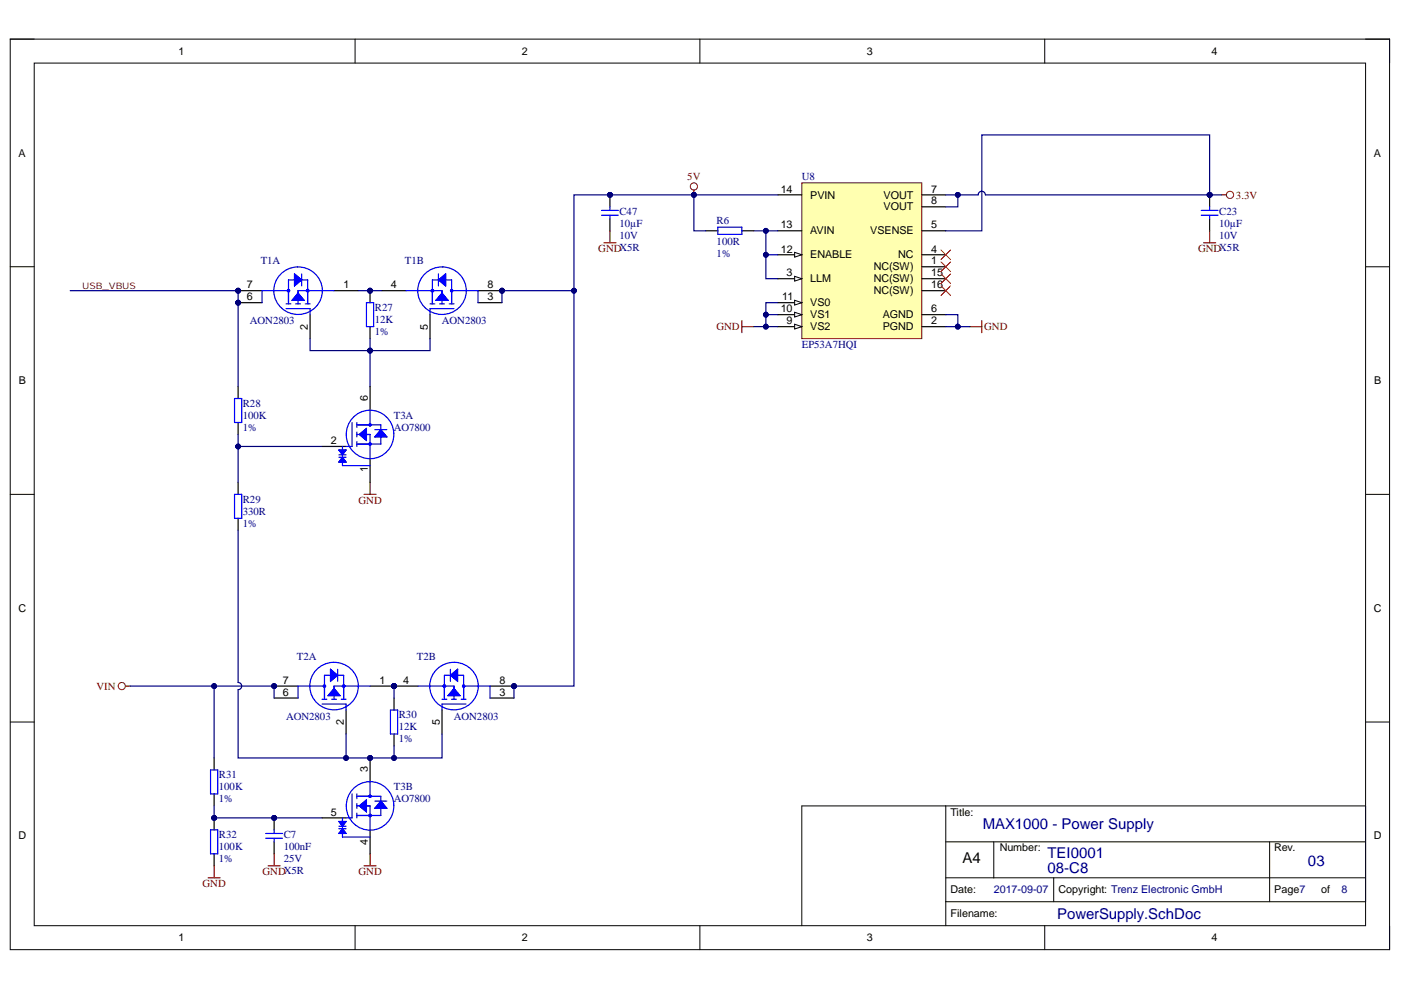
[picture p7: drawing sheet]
<svg xmlns="http://www.w3.org/2000/svg" width="297mm" height="210mm" viewBox="0 0 297 210" stroke-linecap="round" stroke-linejoin="round" font-family="sans-serif">
<path d="M2.2 8.3h292.4v193.1h-292.4z" fill="none" stroke="#000" stroke-width=".21"/>
<path d="M7.3 13.4h282.2v182.9h-282.2z" fill-rule="evenodd" fill="#fff"/>
<g fill="none" stroke="#000" stroke-width=".21">
<path d="M2.2 8.3h5.1M7.3 13.4h282.2v182.9h-282.2zM75.3 8.3v5.1M148.4 8.3v5.1M221.5 8.3v5.1M289.5 8.3h5.1v5.1M2.2 56.6h5.1M289.5 56.6h5.1M2.2 104.8h5.1M289.5 104.8h5.1M2.2 153.1h5.1M289.5 153.1h5.1"/>
<path d="M200.5 170.9v25.4M200.5 178.5h89M210.7 178.5v7.6M269.2 178.5v12.7M75.3 196.3v5.1M148.4 196.3v5.1M200.5 191.2h89v-20.3h-119.5v25.4M200.5 186.1h89M221.5 196.3v5.1M223.4 186.1v5.1M294.6 196.3v5.1"/>
</g>
<circle cx="260.8" cy="41.3" r=".76" fill="none" stroke="#800000" stroke-width=".21"/>
<path d="M259 41.3h1" fill="none" stroke="#800000" stroke-width=".25"/>
<circle cx="129.3" cy="41.3" r=".51" fill="#000080"/>
<circle cx="129.3" cy="41.3" r=".51" fill="none" stroke="#000080" stroke-width=".21"/>
<path d="M129.3 41.3v2.6" fill="none" stroke="#000" stroke-width=".25"/>
<circle cx="129.3" cy="41.3" r=".51" fill="#000080"/>
<circle cx="129.3" cy="41.3" r=".51" fill="none" stroke="#000080" stroke-width=".21"/>
<path d="M129.3 46.4v2.5" fill="none" stroke="#000" stroke-width=".25"/>
<path d="M127.5 45.6h3.6M127.5 44.6h3.6M129.3 43.9v.7M129.3 45.6v.8" fill="none" stroke="#00f" stroke-width=".25"/>
<path d="M128 51.5h2.6M129.3 48.9v2.6M147.1 40.3v1" fill="none" stroke="#800000" stroke-width=".25"/>
<circle cx="147.1" cy="39.5" r=".76" fill="none" stroke="#800000" stroke-width=".21"/>
<circle cx="147.1" cy="41.3" r=".51" fill="#000080"/>
<circle cx="147.1" cy="41.3" r=".51" fill="none" stroke="#000080" stroke-width=".21"/>
<path d="M170 38.8h25.4v33h-25.4z" fill-rule="evenodd" fill="#ffffb0"/>
<path d="M170 38.8h25.4v33h-25.4z" fill="none" stroke="#800000" stroke-width=".21"/>
<path d="M164.9 48.9h5.1M164.9 54h5.1M195.4 48.9h5.1M195.4 41.3h5.1M195.4 43.9h5.1M195.4 69.3h5.1M195.4 66.7h5.1" fill="none" stroke="#000" stroke-width=".25"/>
<path d="M168.5 53.5l1.5 .5-1.5 .5z" fill="#f8fcff"/>
<path d="M168.5 53.5l1.5 .5-1.5 .5z" fill="none" stroke="#000" stroke-width=".21"/>
<path d="M164.9 41.3h5.1M164.9 59.1h5.1M195.4 56.6h5.1" fill="none" stroke="#000" stroke-width=".25"/>
<path d="M168.5 58.6l1.5 .5-1.5 .5z" fill="#f8fcff"/>
<path d="M168.5 58.6l1.5 .5-1.5 .5z" fill="none" stroke="#000" stroke-width=".21"/>
<path d="M164.9 64.2h5.1" fill="none" stroke="#000" stroke-width=".25"/>
<path d="M168.5 63.7l1.5 .5-1.5 .5z" fill="#f8fcff"/>
<path d="M168.5 63.7l1.5 .5-1.5 .5z" fill="none" stroke="#000" stroke-width=".21"/>
<path d="M164.9 66.7h5.1" fill="none" stroke="#000" stroke-width=".25"/>
<path d="M168.5 66.2l1.5 .5-1.5 .5z" fill="#f8fcff"/>
<path d="M168.5 66.2l1.5 .5-1.5 .5z" fill="none" stroke="#000" stroke-width=".21"/>
<path d="M164.9 69.3h5.1" fill="none" stroke="#000" stroke-width=".25"/>
<path d="M168.5 68.7l1.5 .6-1.5 .5z" fill="#f8fcff"/>
<path d="M168.5 68.7l1.5 .6-1.5 .5z" fill="none" stroke="#000" stroke-width=".21"/>
<path d="M195.4 54h5.1M195.4 59.1h5.1M195.4 61.6h5.1" fill="none" stroke="#000" stroke-width=".25"/>
<path d="M203.1 41.3v2.6h-2.6" fill="none" stroke="#000080" stroke-width=".25"/>
<circle cx="203.1" cy="41.3" r=".51" fill="#000080"/>
<circle cx="203.1" cy="41.3" r=".51" fill="none" stroke="#000080" stroke-width=".21"/>
<path d="M205.6 69.3h2.6M208.2 68v2.5" fill="none" stroke="#800000" stroke-width=".25"/>
<path d="M200.5 69.3h5.1" fill="none" stroke="#000080" stroke-width=".25"/>
<circle cx="203.1" cy="69.3" r=".51" fill="#000080"/>
<circle cx="203.1" cy="69.3" r=".51" fill="none" stroke="#000080" stroke-width=".21"/>
<path d="M200.5 66.7h2.6v2.6" fill="none" stroke="#000080" stroke-width=".25"/>
<circle cx="203.1" cy="69.3" r=".51" fill="#000080"/>
<circle cx="203.1" cy="69.3" r=".51" fill="none" stroke="#000080" stroke-width=".21"/>
<path d="M199.5 58.1l2 2M199.5 55.5l2 2.1M201.5 58.1l-2 2M201.5 55.5l-2 2.1M199.5 60.6l2 2.1M201.5 60.6l-2 2.1" fill="none" stroke="#f00" stroke-width=".21"/>
<path d="M157.3 68v2.5M157.3 69.3h2.5" fill="none" stroke="#800000" stroke-width=".25"/>
<path d="M159.8 69.3h5.1" fill="none" stroke="#000080" stroke-width=".25"/>
<circle cx="162.4" cy="69.3" r=".51" fill="#000080"/>
<circle cx="162.4" cy="69.3" r=".51" fill="none" stroke="#000080" stroke-width=".21"/>
<path d="M164.9 64.2h-2.5v5.1" fill="none" stroke="#000080" stroke-width=".25"/>
<circle cx="162.4" cy="66.7" r=".51" fill="#000080"/>
<circle cx="162.4" cy="66.7" r=".51" fill="none" stroke="#000080" stroke-width=".21"/>
<circle cx="162.4" cy="69.3" r=".51" fill="#000080"/>
<circle cx="162.4" cy="69.3" r=".51" fill="none" stroke="#000080" stroke-width=".21"/>
<path d="M162.4 66.7h2.5" fill="none" stroke="#000080" stroke-width=".25"/>
<circle cx="162.4" cy="66.7" r=".51" fill="#000080"/>
<circle cx="162.4" cy="66.7" r=".51" fill="none" stroke="#000080" stroke-width=".21"/>
<path d="M199.5 53l2 2M201.5 53l-2 2" fill="none" stroke="#f00" stroke-width=".21"/>
<path d="M256.5 41.3v-12.7h-48.3v20.3h-7.7" fill="none" stroke="#000080" stroke-width=".25"/>
<circle cx="256.5" cy="41.3" r=".51" fill="#000080"/>
<circle cx="256.5" cy="41.3" r=".51" fill="none" stroke="#000080" stroke-width=".21"/>
<path d="M164.9 48.9h-2.5v5.1h2.5" fill="none" stroke="#000080" stroke-width=".25"/>
<circle cx="162.4" cy="54" r=".51" fill="#000080"/>
<circle cx="162.4" cy="54" r=".51" fill="none" stroke="#000080" stroke-width=".21"/>
<circle cx="162.4" cy="48.9" r=".51" fill="#000080"/>
<circle cx="162.4" cy="48.9" r=".51" fill="none" stroke="#000080" stroke-width=".21"/>
<path d="M149.7 48.9h2.5M157.3 48.9h2.5" fill="none" stroke="#000" stroke-width=".25"/>
<path d="M152.2 48.2h5.1v1.5h-5.1z" fill="none" stroke="#00f" stroke-width=".25"/>
<path d="M159.8 48.9h2.6" fill="none" stroke="#000080" stroke-width=".25"/>
<circle cx="162.4" cy="48.9" r=".51" fill="#000080"/>
<circle cx="162.4" cy="48.9" r=".51" fill="none" stroke="#000080" stroke-width=".21"/>
<path d="M147.1 41.3v7.6h2.6" fill="none" stroke="#000080" stroke-width=".25"/>
<circle cx="147.1" cy="41.3" r=".51" fill="#000080"/>
<circle cx="147.1" cy="41.3" r=".51" fill="none" stroke="#000080" stroke-width=".21"/>
<circle cx="25.8" cy="145.5" r=".76" fill="none" stroke="#800000" stroke-width=".21"/>
<path d="M26.6 145.5h1M77.2 183.6h2.5M78.5 181v2.6" fill="none" stroke="#800000" stroke-width=".25"/>
<path d="M83.5 148v2.5M83.5 155.6v2.6" fill="none" stroke="#000" stroke-width=".25"/>
<path d="M82.8 150.5h1.5v5.1h-1.5z" fill="none" stroke="#00f" stroke-width=".25"/>
<circle cx="78.5" cy="61.6" r=".51" fill="#000080"/>
<circle cx="78.5" cy="61.6" r=".51" fill="none" stroke="#000080" stroke-width=".21"/>
<path d="M78.5 61.6v2.6M78.5 69.3v2.5" fill="none" stroke="#000" stroke-width=".25"/>
<circle cx="78.5" cy="61.6" r=".51" fill="#000080"/>
<circle cx="78.5" cy="61.6" r=".51" fill="none" stroke="#000080" stroke-width=".21"/>
<path d="M77.7 64.2h1.5v5.1h-1.5zM49.7 84.5h1.6v5.1h-1.6zM49.7 104.8h1.6v5.1h-1.6z" fill="none" stroke="#00f" stroke-width=".25"/>
<path d="M50.5 82v2.5M50.5 89.6v2.5M50.5 102.3v2.5M50.5 109.9v2.5" fill="none" stroke="#000" stroke-width=".25"/>
<circle cx="45.4" cy="173.4" r=".51" fill="#000080"/>
<circle cx="45.4" cy="173.4" r=".51" fill="none" stroke="#000080" stroke-width=".21"/>
<path d="M45.4 173.4v2.6" fill="none" stroke="#000" stroke-width=".25"/>
<circle cx="45.4" cy="173.4" r=".51" fill="#000080"/>
<circle cx="45.4" cy="173.4" r=".51" fill="none" stroke="#000080" stroke-width=".21"/>
<path d="M45.4 160.7v2.5M45.4 168.3v2.6M45.4 181v2.6" fill="none" stroke="#000" stroke-width=".25"/>
<path d="M44.6 176h1.6v5h-1.6zM44.6 163.2h1.6v5.1h-1.6z" fill="none" stroke="#00f" stroke-width=".25"/>
<path d="M77.2 104.8h2.5M78.5 102.3v2.5M44.1 186.1h2.6M45.4 183.6v2.5" fill="none" stroke="#800000" stroke-width=".25"/>
<path d="M45.4 170.9v2.5h22.9" fill="none" stroke="#000080" stroke-width=".25"/>
<circle cx="45.4" cy="173.4" r=".51" fill="#000080"/>
<circle cx="45.4" cy="173.4" r=".51" fill="none" stroke="#000080" stroke-width=".21"/>
<circle cx="58.1" cy="173.4" r=".51" fill="#000080"/>
<circle cx="58.1" cy="173.4" r=".51" fill="none" stroke="#000080" stroke-width=".21"/>
<path d="M50.5 92.1v10.2" fill="none" stroke="#000080" stroke-width=".25"/>
<circle cx="50.5" cy="94.7" r=".51" fill="#000080"/>
<circle cx="50.5" cy="94.7" r=".51" fill="none" stroke="#000080" stroke-width=".21"/>
<path d="M50.5 94.7h17.8" fill="none" stroke="#000080" stroke-width=".25"/>
<circle cx="50.5" cy="94.7" r=".51" fill="#000080"/>
<circle cx="50.5" cy="94.7" r=".51" fill="none" stroke="#000080" stroke-width=".21"/>
<circle cx="58.1" cy="173.4" r=".51" fill="#000080"/>
<circle cx="58.1" cy="173.4" r=".51" fill="none" stroke="#000080" stroke-width=".21"/>
<path d="M58.1 173.4v2.6M58.1 178.5v2.5" fill="none" stroke="#000" stroke-width=".25"/>
<circle cx="58.1" cy="173.4" r=".51" fill="#000080"/>
<circle cx="58.1" cy="173.4" r=".51" fill="none" stroke="#000080" stroke-width=".21"/>
<path d="M56.3 176.7h3.6M56.3 177.7h3.6M58.1 176v.7M58.1 177.7v.8" fill="none" stroke="#00f" stroke-width=".25"/>
<path d="M56.9 183.6h2.5M58.1 181v2.6" fill="none" stroke="#800000" stroke-width=".25"/>
<path d="M45.4 145.5v15.2" fill="none" stroke="#000080" stroke-width=".25"/>
<circle cx="45.4" cy="145.5" r=".51" fill="#000080"/>
<circle cx="45.4" cy="145.5" r=".51" fill="none" stroke="#000080" stroke-width=".21"/>
<path d="M78.5 71.8v10.2" fill="none" stroke="#000080" stroke-width=".25"/>
<circle cx="78.5" cy="74.3" r=".51" fill="#000080"/>
<circle cx="78.5" cy="74.3" r=".51" fill="none" stroke="#000080" stroke-width=".21"/>
<circle cx="78.5" cy="160.7" r=".51" fill="#000080"/>
<circle cx="78.5" cy="160.7" r=".51" fill="none" stroke="#000080" stroke-width=".21"/>
<path d="M68.3 173.4h5.1M78.5 160.7v5.1" fill="none" stroke="#000" stroke-width=".25"/>
<circle cx="78.5" cy="160.7" r=".51" fill="#000080"/>
<circle cx="78.5" cy="160.7" r=".51" fill="none" stroke="#000080" stroke-width=".21"/>
<path d="M78.5 176v5" fill="none" stroke="#000" stroke-width=".25"/>
<g fill="none" stroke="#00f" stroke-width=".25">
<path d="M74.6 168.3v5.1h-1.2M75.7 168.8h5l.1 4.1h-5.1M75.7 168.3v1M75.7 170.4v1M75.7 172.4v1M76.2 170.9l1.5-1.3v2.5zM77.2 170.9h1.3M83.5 170.7a5.1 5.1 0 0 0-5-4.9 5.1 5.1 0 0 0-5.2 4.7 5.1 5.1 0 0 0 4.4 5.5 5.1 5.1 0 0 0 5.8-5.3"/>
<circle cx="78.5" cy="168.8" r=".23"/>
<circle cx="78.5" cy="172.9" r=".25"/>
</g>
<path d="M78.5 165.8v3M78.5 170.9v5.1" fill="none" stroke="#0000bf" stroke-width=".25"/>
<path d="M76.2 170.9l1.5-1.3v2.5z" fill="#00f"/>
<path d="M76.2 170.9l1.5-1.3v2.5z" fill="none" stroke="#00f" stroke-width=".21"/>
<path d="M75.7 170.9h2.8M79.5 169.9h2.5M80.7 169.9l1.3 1.5h-2.5z" fill="none" stroke="#00f" stroke-width=".25"/>
<path d="M80.7 169.9l1.3 1.5h-2.5z" fill="#00f"/>
<path d="M80.7 169.9l1.3 1.5h-2.5z" fill="none" stroke="#00f" stroke-width=".21"/>
<path d="M71.8 174.2h1.6l-.8 1M71.8 175.2h1.6M72.6 173.4v4.1h5.9" fill="none" stroke="#00f" stroke-width=".25"/>
<path d="M71.8 174.2h1.6l-.8 1z" fill="#00f"/>
<path d="M71.8 174.2h1.6l-.8 1z" fill="none" stroke="#00f" stroke-width=".21"/>
<path d="M71.8 174.2l.8 1M71.8 175.7h1.6M72.6 175.7l-.8 1h1.6" fill="none" stroke="#00f" stroke-width=".25"/>
<path d="M72.6 175.7l.8 1h-1.6z" fill="#00f"/>
<path d="M72.6 175.7l.8 1h-1.6z" fill="none" stroke="#00f" stroke-width=".21"/>
<g fill="none" stroke="#00f" stroke-width=".25">
<path d="M74.6 89.6v5.1h-1.2M75.7 90.1h5v4.1h-5M75.7 89.6v1M75.7 91.6v1M75.7 93.6v1.1M76.2 92.1l1.5-1.3v2.6zM77.2 92.1h1.3M83.5 91.9a5.1 5.1 0 0 0-5.3-4.8 5.1 5.1 0 0 0-4.9 5.3 5.1 5.1 0 0 0 5.4 4.9 5.1 5.1 0 0 0 4.8-5.3M72.6 175.7l.8 1"/>
<circle cx="78.5" cy="90.1" r=".23"/>
<circle cx="78.5" cy="94.2" r=".25"/>
</g>
<path d="M68.3 94.7h5.1M78.5 82v5M78.5 97.2v5.1" fill="none" stroke="#000" stroke-width=".25"/>
<path d="M78.5 87v3.1M78.5 92.1v5.1" fill="none" stroke="#0000bf" stroke-width=".25"/>
<path d="M76.2 92.1l1.5-1.3v2.6z" fill="#00f"/>
<path d="M76.2 92.1l1.5-1.3v2.6z" fill="none" stroke="#00f" stroke-width=".21"/>
<path d="M75.7 92.1h2.8M79.5 91.1h2.5M80.7 91.1l1.3 1.5h-2.5z" fill="none" stroke="#00f" stroke-width=".25"/>
<path d="M80.7 91.1l1.3 1.5h-2.5z" fill="#00f"/>
<path d="M80.7 91.1l1.3 1.5h-2.5z" fill="none" stroke="#00f" stroke-width=".21"/>
<path d="M71.8 95.4h1.6l-.8 1M71.8 96.4h1.6M72.6 94.7v4h5.9" fill="none" stroke="#00f" stroke-width=".25"/>
<path d="M71.8 95.4h1.6l-.8 1z" fill="#00f"/>
<path d="M71.8 95.4h1.6l-.8 1z" fill="none" stroke="#00f" stroke-width=".21"/>
<path d="M71.8 95.4l.8 1M71.8 96.9h1.6M72.6 96.9l-.8 1.1h1.6" fill="none" stroke="#00f" stroke-width=".25"/>
<path d="M72.6 96.9l.8 1.1h-1.6z" fill="#00f"/>
<path d="M72.6 96.9l.8 1.1h-1.6z" fill="none" stroke="#00f" stroke-width=".21"/>
<path d="M72.6 96.9l.8 1.1" fill="none" stroke="#00f" stroke-width=".25"/>
<circle cx="83.5" cy="145.5" r=".51" fill="#000080"/>
<circle cx="83.5" cy="145.5" r=".51" fill="none" stroke="#000080" stroke-width=".21"/>
<circle cx="58.1" cy="145.5" r=".51" fill="#000080"/>
<circle cx="58.1" cy="145.5" r=".51" fill="none" stroke="#000080" stroke-width=".21"/>
<path d="M58.1 148h5.1M78.5 145.5h5" fill="none" stroke="#000" stroke-width=".25"/>
<circle cx="83.5" cy="145.5" r=".51" fill="#000080"/>
<circle cx="83.5" cy="145.5" r=".51" fill="none" stroke="#000080" stroke-width=".21"/>
<path d="M73.4 150.5v5.1" fill="none" stroke="#000" stroke-width=".25"/>
<g fill="none" stroke="#00f" stroke-width=".25">
<path d="M65.7 145.5h3.1M68.3 149.3h5.1v1.2M68.3 148.3h1M68.8 148.3v-5.1h4.1v5.1M70.3 148.3h1M70.8 145.5v1.2M70.8 146l1.3 1.5h-2.5zM72.4 148.3h1"/>
<circle cx="68.8" cy="145.5" r=".23"/>
<circle cx="70.8" cy="145.5" r="5.1"/>
<circle cx="72.9" cy="145.5" r=".25"/>
</g>
<path d="M70.8 146l1.3 1.5h-2.5z" fill="#00f"/>
<path d="M70.8 146l1.3 1.5h-2.5z" fill="none" stroke="#00f" stroke-width=".21"/>
<path d="M70.1 141.9l1.5 1.3-1.5 1.2zM71.6 141.9v2.5M75.9 145.5h-5.1v2.8" fill="none" stroke="#00f" stroke-width=".25"/>
<path d="M70.1 141.9l1.5 1.3-1.5 1.2z" fill="#00f"/>
<path d="M70.1 141.9l1.5 1.3-1.5 1.2z" fill="none" stroke="#00f" stroke-width=".21"/>
<path d="M58.1 145.5h5.1" fill="none" stroke="#000" stroke-width=".25"/>
<circle cx="58.1" cy="145.5" r=".51" fill="#000080"/>
<circle cx="58.1" cy="145.5" r=".51" fill="none" stroke="#000080" stroke-width=".21"/>
<path d="M65.7 145.5h-2.5v2.5M75.9 145.5h2.6" fill="none" stroke="#00f" stroke-width=".25"/>
<circle cx="109" cy="145.5" r=".51" fill="#000080"/>
<circle cx="109" cy="145.5" r=".51" fill="none" stroke="#000080" stroke-width=".21"/>
<circle cx="83.5" cy="145.5" r=".51" fill="#000080"/>
<circle cx="83.5" cy="145.5" r=".51" fill="none" stroke="#000080" stroke-width=".21"/>
<g fill="none" stroke="#00f" stroke-width=".25">
<path d="M93.7 148.3h1M94.2 148.3v-5.1h4.1v5.1M95.8 148.3h1M96.3 145.5v1.2M96.3 146l1.2 1.5h-2.5zM96.4 140.4a5.1 5.1 0 0 0-4.8 7.2 5.1 5.1 0 0 0 8.5 1.2 5 5 0 0 0 .9-5.3 5 5 0 0 0-4.5-3.1M97.8 148.3h1M98.3 145.5h3M98.8 149.3h-5.1v1.2"/>
<circle cx="94.2" cy="145.5" r=".25"/>
<circle cx="98.3" cy="145.5" r=".23"/>
</g>
<path d="M96.3 146l1.2 1.5h-2.5z" fill="#00f"/>
<path d="M96.3 146l1.2 1.5h-2.5z" fill="none" stroke="#00f" stroke-width=".21"/>
<path d="M91.2 145.5h5.1v2.8M95.5 143.2l1.5-1.3v2.5zM95.5 141.9v2.5" fill="none" stroke="#00f" stroke-width=".25"/>
<path d="M95.5 143.2l1.5-1.3v2.5z" fill="#00f"/>
<path d="M95.5 143.2l1.5-1.3v2.5z" fill="none" stroke="#00f" stroke-width=".21"/>
<path d="M103.9 145.5h5.1" fill="none" stroke="#000" stroke-width=".25"/>
<circle cx="109" cy="145.5" r=".51" fill="#000080"/>
<circle cx="109" cy="145.5" r=".51" fill="none" stroke="#000080" stroke-width=".21"/>
<path d="M83.5 145.5h5.1M103.9 148h5.1" fill="none" stroke="#000" stroke-width=".25"/>
<path d="M101.3 145.5h2.6v2.5" fill="none" stroke="#00f" stroke-width=".25"/>
<circle cx="83.5" cy="145.5" r=".51" fill="#000080"/>
<circle cx="83.5" cy="145.5" r=".51" fill="none" stroke="#000080" stroke-width=".21"/>
<path d="M93.7 150.5v5.1" fill="none" stroke="#000" stroke-width=".25"/>
<path d="M88.6 145.5h2.6" fill="none" stroke="#00f" stroke-width=".25"/>
<circle cx="50.5" cy="64.2" r=".51" fill="#000080"/>
<circle cx="50.5" cy="64.2" r=".51" fill="none" stroke="#000080" stroke-width=".21"/>
<circle cx="50.5" cy="61.6" r=".51" fill="#000080"/>
<circle cx="50.5" cy="61.6" r=".51" fill="none" stroke="#000080" stroke-width=".21"/>
<path d="M50.5 64.2h5.1" fill="none" stroke="#000" stroke-width=".25"/>
<circle cx="50.5" cy="64.2" r=".51" fill="#000080"/>
<circle cx="50.5" cy="64.2" r=".51" fill="none" stroke="#000080" stroke-width=".21"/>
<path d="M65.7 66.7v5.1M70.8 61.6h5.1" fill="none" stroke="#000" stroke-width=".25"/>
<g fill="none" stroke="#00f" stroke-width=".25">
<path d="M63.1 56.6a5.1 5.1 0 0 1 4.8 7.1 5.1 5.1 0 0 1-8.5 1.3 5 5 0 0 1-.9-5.4 5 5 0 0 1 4.5-3M58.1 61.6h3.1M60.7 65.4h5v1.3M60.7 64.4h1M61.2 64.4v-5.1h4v5.1M62.7 64.4h1M63.2 61.6v1.3M63.2 62.1l1.3 1.6h-2.6zM64.7 64.4h1"/>
<circle cx="61.2" cy="61.6" r=".23"/>
<circle cx="65.2" cy="61.6" r=".25"/>
</g>
<path d="M63.2 62.1l1.3 1.6h-2.6z" fill="#00f"/>
<path d="M63.2 62.1l1.3 1.6h-2.6z" fill="none" stroke="#00f" stroke-width=".21"/>
<path d="M62.4 58.1l1.6 1.2-1.6 1.3zM64 58.1v2.5M68.3 61.6h-5.1v2.8" fill="none" stroke="#00f" stroke-width=".25"/>
<path d="M62.4 58.1l1.6 1.2-1.6 1.3z" fill="#00f"/>
<path d="M62.4 58.1l1.6 1.2-1.6 1.3z" fill="none" stroke="#00f" stroke-width=".21"/>
<path d="M50.5 61.6h5.1" fill="none" stroke="#000" stroke-width=".25"/>
<circle cx="50.5" cy="61.6" r=".51" fill="#000080"/>
<circle cx="50.5" cy="61.6" r=".51" fill="none" stroke="#000080" stroke-width=".21"/>
<path d="M58.1 61.6h-2.5v2.6M68.3 61.6h2.5" fill="none" stroke="#00f" stroke-width=".25"/>
<circle cx="106.4" cy="61.6" r=".51" fill="#000080"/>
<circle cx="106.4" cy="61.6" r=".51" fill="none" stroke="#000080" stroke-width=".21"/>
<g fill="none" stroke="#00f" stroke-width=".25">
<path d="M93.9 56.6a5.1 5.1 0 0 0-4.9 7.1 5.1 5.1 0 0 0 8.6 1.3 5 5 0 0 0 .8-5.4 5 5 0 0 0-4.5-3M91.2 64.4h1M91.7 64.4v-5h4.1v5M93.2 64.4h1M93.7 61.6v1.3M93.7 62.1l1.3 1.6h-2.6zM95.2 64.4h1.1M95.8 61.6h3M96.3 65.4h-5.1v1.3"/>
<circle cx="91.7" cy="61.6" r=".25"/>
<circle cx="95.7" cy="61.6" r=".23"/>
<circle cx="95.8" cy="61.6" r=".23"/>
</g>
<path d="M93.7 62.1l1.3 1.6h-2.6z" fill="#00f"/>
<path d="M93.7 62.1l1.3 1.6h-2.6z" fill="none" stroke="#00f" stroke-width=".21"/>
<path d="M93 59.4l1.5-1.3v2.5zM93 58.1v2.5M88.6 61.6h5.1v2.8" fill="none" stroke="#00f" stroke-width=".25"/>
<path d="M93 59.4l1.5-1.3v2.5z" fill="#00f"/>
<path d="M93 59.4l1.5-1.3v2.5z" fill="none" stroke="#00f" stroke-width=".21"/>
<path d="M101.3 61.6h5.1" fill="none" stroke="#000" stroke-width=".25"/>
<circle cx="106.4" cy="61.6" r=".51" fill="#000080"/>
<circle cx="106.4" cy="61.6" r=".51" fill="none" stroke="#000080" stroke-width=".21"/>
<path d="M81 61.6h5.1M91.2 66.7v5.1M101.3 64.2h5.1" fill="none" stroke="#000" stroke-width=".25"/>
<path d="M86.1 61.6h2.5M98.8 61.6h2.5v2.6" fill="none" stroke="#00f" stroke-width=".25"/>
<path d="M27.6 145.5h30.5v2.5" fill="none" stroke="#000080" stroke-width=".25"/>
<circle cx="58.1" cy="145.5" r=".51" fill="#000080"/>
<circle cx="58.1" cy="145.5" r=".51" fill="none" stroke="#000080" stroke-width=".21"/>
<circle cx="45.4" cy="145.5" r=".51" fill="#000080"/>
<circle cx="45.4" cy="145.5" r=".51" fill="none" stroke="#000080" stroke-width=".21"/>
<path d="M73.4 155.6v5.1" fill="none" stroke="#000080" stroke-width=".25"/>
<circle cx="73.4" cy="160.7" r=".51" fill="#000080"/>
<circle cx="73.4" cy="160.7" r=".51" fill="none" stroke="#000080" stroke-width=".21"/>
<path d="M50.5 112.4v32.3a.76 .76 0 0 1 .8 .8 .76 .76 0 0 1-.8 .7v14.5h33v-2.5" fill="none" stroke="#000080" stroke-width=".25"/>
<circle cx="73.4" cy="160.7" r=".51" fill="#000080"/>
<circle cx="73.4" cy="160.7" r=".51" fill="none" stroke="#000080" stroke-width=".21"/>
<circle cx="78.5" cy="160.7" r=".51" fill="#000080"/>
<circle cx="78.5" cy="160.7" r=".51" fill="none" stroke="#000080" stroke-width=".21"/>
<circle cx="83.5" cy="160.7" r=".51" fill="#000080"/>
<circle cx="83.5" cy="160.7" r=".51" fill="none" stroke="#000080" stroke-width=".21"/>
<path d="M83.5 145.5v2.5" fill="none" stroke="#000080" stroke-width=".25"/>
<circle cx="83.5" cy="145.5" r=".51" fill="#000080"/>
<circle cx="83.5" cy="145.5" r=".51" fill="none" stroke="#000080" stroke-width=".21"/>
<path d="M93.7 155.6v5.1h-10.2" fill="none" stroke="#000080" stroke-width=".25"/>
<circle cx="83.5" cy="160.7" r=".51" fill="#000080"/>
<circle cx="83.5" cy="160.7" r=".51" fill="none" stroke="#000080" stroke-width=".21"/>
<path d="M164.9 41.3h-43.2v104.2h-12.7v2.5" fill="none" stroke="#000080" stroke-width=".25"/>
<circle cx="109" cy="145.5" r=".51" fill="#000080"/>
<circle cx="109" cy="145.5" r=".51" fill="none" stroke="#000080" stroke-width=".21"/>
<circle cx="121.7" cy="61.6" r=".51" fill="#000080"/>
<circle cx="121.7" cy="61.6" r=".51" fill="none" stroke="#000080" stroke-width=".21"/>
<circle cx="129.3" cy="41.3" r=".51" fill="#000080"/>
<circle cx="129.3" cy="41.3" r=".51" fill="none" stroke="#000080" stroke-width=".21"/>
<circle cx="147.1" cy="41.3" r=".51" fill="#000080"/>
<circle cx="147.1" cy="41.3" r=".51" fill="none" stroke="#000080" stroke-width=".21"/>
<path d="M75.9 61.6h5.1" fill="none" stroke="#000080" stroke-width=".25"/>
<circle cx="78.5" cy="61.6" r=".51" fill="#000080"/>
<circle cx="78.5" cy="61.6" r=".51" fill="none" stroke="#000080" stroke-width=".21"/>
<path d="M121.7 61.6h-15.3v2.6" fill="none" stroke="#000080" stroke-width=".25"/>
<circle cx="106.4" cy="61.6" r=".51" fill="#000080"/>
<circle cx="106.4" cy="61.6" r=".51" fill="none" stroke="#000080" stroke-width=".21"/>
<circle cx="121.7" cy="61.6" r=".51" fill="#000080"/>
<circle cx="121.7" cy="61.6" r=".51" fill="none" stroke="#000080" stroke-width=".21"/>
<path d="M91.2 71.8v2.5h-12.7" fill="none" stroke="#000080" stroke-width=".25"/>
<circle cx="78.5" cy="74.3" r=".51" fill="#000080"/>
<circle cx="78.5" cy="74.3" r=".51" fill="none" stroke="#000080" stroke-width=".21"/>
<path d="M65.7 71.8v2.5h12.8" fill="none" stroke="#000080" stroke-width=".25"/>
<circle cx="78.5" cy="74.3" r=".51" fill="#000080"/>
<circle cx="78.5" cy="74.3" r=".51" fill="none" stroke="#000080" stroke-width=".21"/>
<path d="M14.9 61.6h35.6v20.4" fill="none" stroke="#000080" stroke-width=".25"/>
<circle cx="50.5" cy="61.6" r=".51" fill="#000080"/>
<circle cx="50.5" cy="61.6" r=".51" fill="none" stroke="#000080" stroke-width=".21"/>
<circle cx="50.5" cy="64.2" r=".51" fill="#000080"/>
<circle cx="50.5" cy="64.2" r=".51" fill="none" stroke="#000080" stroke-width=".21"/>
<path d="M162.4 54v5.1h2.5" fill="none" stroke="#000080" stroke-width=".25"/>
<circle cx="162.4" cy="54" r=".51" fill="#000080"/>
<circle cx="162.4" cy="54" r=".51" fill="none" stroke="#000080" stroke-width=".21"/>
<circle cx="256.5" cy="41.3" r=".51" fill="#000080"/>
<circle cx="256.5" cy="41.3" r=".51" fill="none" stroke="#000080" stroke-width=".21"/>
<path d="M256.5 41.3v2.6" fill="none" stroke="#000" stroke-width=".25"/>
<circle cx="256.5" cy="41.3" r=".51" fill="#000080"/>
<circle cx="256.5" cy="41.3" r=".51" fill="none" stroke="#000080" stroke-width=".21"/>
<path d="M256.5 46.4v2.5" fill="none" stroke="#000" stroke-width=".25"/>
<path d="M254.7 45.6h3.6M254.7 44.6h3.6M256.5 43.9v.7M256.5 45.6v.8" fill="none" stroke="#00f" stroke-width=".25"/>
<path d="M200.5 41.3h6.9a.77 .77 0 0 1 .8-.7 .77 .77 0 0 1 .7 .7h50.1" fill="none" stroke="#000080" stroke-width=".25"/>
<circle cx="256.5" cy="41.3" r=".51" fill="#000080"/>
<circle cx="256.5" cy="41.3" r=".51" fill="none" stroke="#000080" stroke-width=".21"/>
<circle cx="203.1" cy="41.3" r=".51" fill="#000080"/>
<circle cx="203.1" cy="41.3" r=".51" fill="none" stroke="#000080" stroke-width=".21"/>
<path d="M255.2 51.5h2.5M256.5 48.9v2.6" fill="none" stroke="#800000" stroke-width=".25"/>
<g font-size="3.2" fill="#000080">
<text x="208.4" y="175.8">MAX1000 - Power Supply</text>
<text x="222.1" y="185.2">08-C8</text>
<text x="222.1" y="181.9">TEI0001</text>
<text x="277.3" y="183.6">03</text>
<text x="224.1" y="194.8">PowerSupply.SchDoc</text>
</g>
<text font-size="3.2" x="204.1" y="182.9">A4</text>
<g font-size="2.3">
<text x="37.9" y="11.6">1</text>
<text x="110.7" y="11.6">2</text>
<text x="183.8" y="11.6">3</text>
<text x="256.9" y="11.6">4</text>
<text x="3.9" y="33.2">A</text>
<text x="291.3" y="33.2">A</text>
<text x="165.5" y="40.8">14</text>
<text x="197.5" y="40.8">7</text>
<text x="171.8" y="42.1">PVIN</text>
<text x="187.3" y="42.1">VOUT</text>
<text x="187.3" y="44.6">VOUT</text>
<text x="197.5" y="43.4">8</text>
<text x="165.5" y="48.4">13</text>
<text x="165.6" y="53.5">12</text>
<text x="171.8" y="49.7">AVIN</text>
<text x="184.5" y="49.7">VSENSE</text>
<text x="197.5" y="48.4">5</text>
<text x="197.5" y="53.5">4</text>
<text x="166.8" y="58.6">3</text>
<text x="171.8" y="54.8">ENABLE</text>
<text x="171.8" y="59.9">LLM</text>
<text x="185.3" y="57.3">NC(SW)</text>
<text x="185.3" y="59.9">NC(SW)</text>
<text x="190.4" y="54.8">NC</text>
<text x="197.5" y="56.1">1</text>
<text x="197.5" y="58.6">15</text>
<text x="52.4" y="63.7">6</text>
<text x="52.4" y="61.1">7</text>
<text x="72.8" y="61.1">1</text>
<text x="82.9" y="61.1">4</text>
<text x="103.4" y="61.1">8</text>
<text x="103.4" y="63.7">3</text>
<text x="165.9" y="63.7">11</text>
<text x="171.8" y="64.9">VS0</text>
<text x="185.3" y="62.4">NC(SW)</text>
<text x="197.5" y="61.1">16</text>
<text x="65.3" y="69.9" transform="rotate(-90 65.3 69.9)">2</text>
<text x="90.7" y="69.9" transform="rotate(-90 90.7 69.9)">5</text>
<text x="165.5" y="66.2">10</text>
<text x="166.8" y="68.8">9</text>
<text x="171.8" y="67.5">VS1</text>
<text x="171.8" y="70">VS2</text>
<text x="187.2" y="70">PGND</text>
<text x="187.2" y="67.5">AGND</text>
<text x="197.5" y="68.8">2</text>
<text x="197.5" y="66.2">6</text>
<text x="4" y="81.5">B</text>
<text x="291.4" y="81.5">B</text>
<text x="78" y="85" transform="rotate(-90 78 85)">6</text>
<text x="70.2" y="94.1">2</text>
<text x="78" y="100.1" transform="rotate(-90 78 100.1)">1</text>
<text x="3.9" y="129.7">C</text>
<text x="291.3" y="129.7">C</text>
<text x="60" y="147.5">6</text>
<text x="60" y="145">7</text>
<text x="80.5" y="145">1</text>
<text x="85.4" y="145">4</text>
<text x="105.9" y="145">8</text>
<text x="105.9" y="147.5">3</text>
<text x="72.9" y="153.7" transform="rotate(-90 72.9 153.7)">2</text>
<text x="93.2" y="153.7" transform="rotate(-90 93.2 153.7)">5</text>
<text x="78" y="163.7" transform="rotate(-90 78 163.7)">3</text>
<text x="70.1" y="172.9">5</text>
<text x="201.5" y="172.9">Title:</text>
<text x="3.9" y="178">D</text>
<text x="78" y="179.1" transform="rotate(-90 78 179.1)">4</text>
<text x="291.3" y="178">D</text>
<text x="212" y="180.5">Number:</text>
<text x="270.2" y="180.5">Rev.</text>
<text x="201.5" y="189.4">Date:</text>
<text x="224.4" y="189.4">Copyright: Trenz Electronic GmbH</text>
<text x="270.2" y="189.4">Page7</text>
<text x="280.1" y="189.4">of</text>
<text x="201.5" y="194.5">Filename:</text>
<text x="37.9" y="199.6">1</text>
<text x="110.7" y="199.6">2</text>
<text x="183.8" y="199.6">3</text>
<text x="256.9" y="199.6">4</text>
</g>
<g font-size="2.3" fill="#800000">
<text x="145.7" y="38.2">5V</text>
<text x="262" y="42.1">3.3V</text>
<text x="126.9" y="53.5">GNDX5R</text>
<text x="254" y="53.5">GNDX5R</text>
<text x="151.9" y="70">GND</text>
<text x="208.7" y="70">GND</text>
<text x="76" y="106.9">GND</text>
<text x="20.5" y="146.2">VIN</text>
<text x="55.7" y="185.6">GNDX5R</text>
<text x="76" y="185.6">GND</text>
<text x="42.9" y="188.1">GND</text>
</g>
<g font-size="2.3" fill="#000080">
<text x="170" y="38.2">U8</text>
<text x="131.3" y="45.6">C47</text>
<text x="151.9" y="47.4">R6</text>
<text x="258.5" y="45.6">C23</text>
<text x="131.3" y="50.7">10V</text>
<text x="131.3" y="48.2">10µF</text>
<text x="151.9" y="52">100R</text>
<text x="258.5" y="50.7">10V</text>
<text x="258.5" y="48.2">10µF</text>
<text x="55.3" y="56.1">T1A</text>
<text x="85.8" y="56.1">T1B</text>
<text x="151.9" y="54.5">1%</text>
<text x="79.5" y="66">R27</text>
<text x="53" y="68.8">AON2803</text>
<text x="79.5" y="71">1%</text>
<text x="79.5" y="68.5">12K</text>
<text x="93.7" y="68.8">AON2803</text>
<text x="170" y="73.8">EP53A7HQI</text>
<text x="51.5" y="86.3">R28</text>
<text x="51.5" y="88.8">100K</text>
<text x="83.5" y="88.8">T3A</text>
<text x="51.5" y="91.4">1%</text>
<text x="83.5" y="91.4">AO7800</text>
<text x="51.5" y="106.6">R29</text>
<text x="51.5" y="111.7">1%</text>
<text x="51.5" y="109.1">330R</text>
<text x="62.9" y="139.9">T2A</text>
<text x="88.4" y="139.9">T2B</text>
<text x="60.7" y="152.6">AON2803</text>
<text x="84.6" y="152.3">R30</text>
<text x="84.6" y="154.9">12K</text>
<text x="96.2" y="152.6">AON2803</text>
<text x="84.6" y="157.4">1%</text>
<text x="46.4" y="165">R31</text>
<text x="46.4" y="167.5">100K</text>
<text x="83.5" y="167.5">T3B</text>
<text x="46.4" y="170.1">1%</text>
<text x="83.5" y="170.1">AO7800</text>
<text x="46.4" y="177.7">R32</text>
<text x="60.2" y="177.7">C7</text>
<text x="46.4" y="182.8">1%</text>
<text x="46.4" y="180.3">100K</text>
<text x="60.2" y="182.8">25V</text>
<text x="60.2" y="180.3">100nF</text>
<text x="210.7" y="189.4">2017-09-07</text>
<text x="284.4" y="189.4">8</text>
</g>
<text font-size="1.9" fill="#800000" x="17.4" y="61.2">USB_VBUS</text>
</svg>
